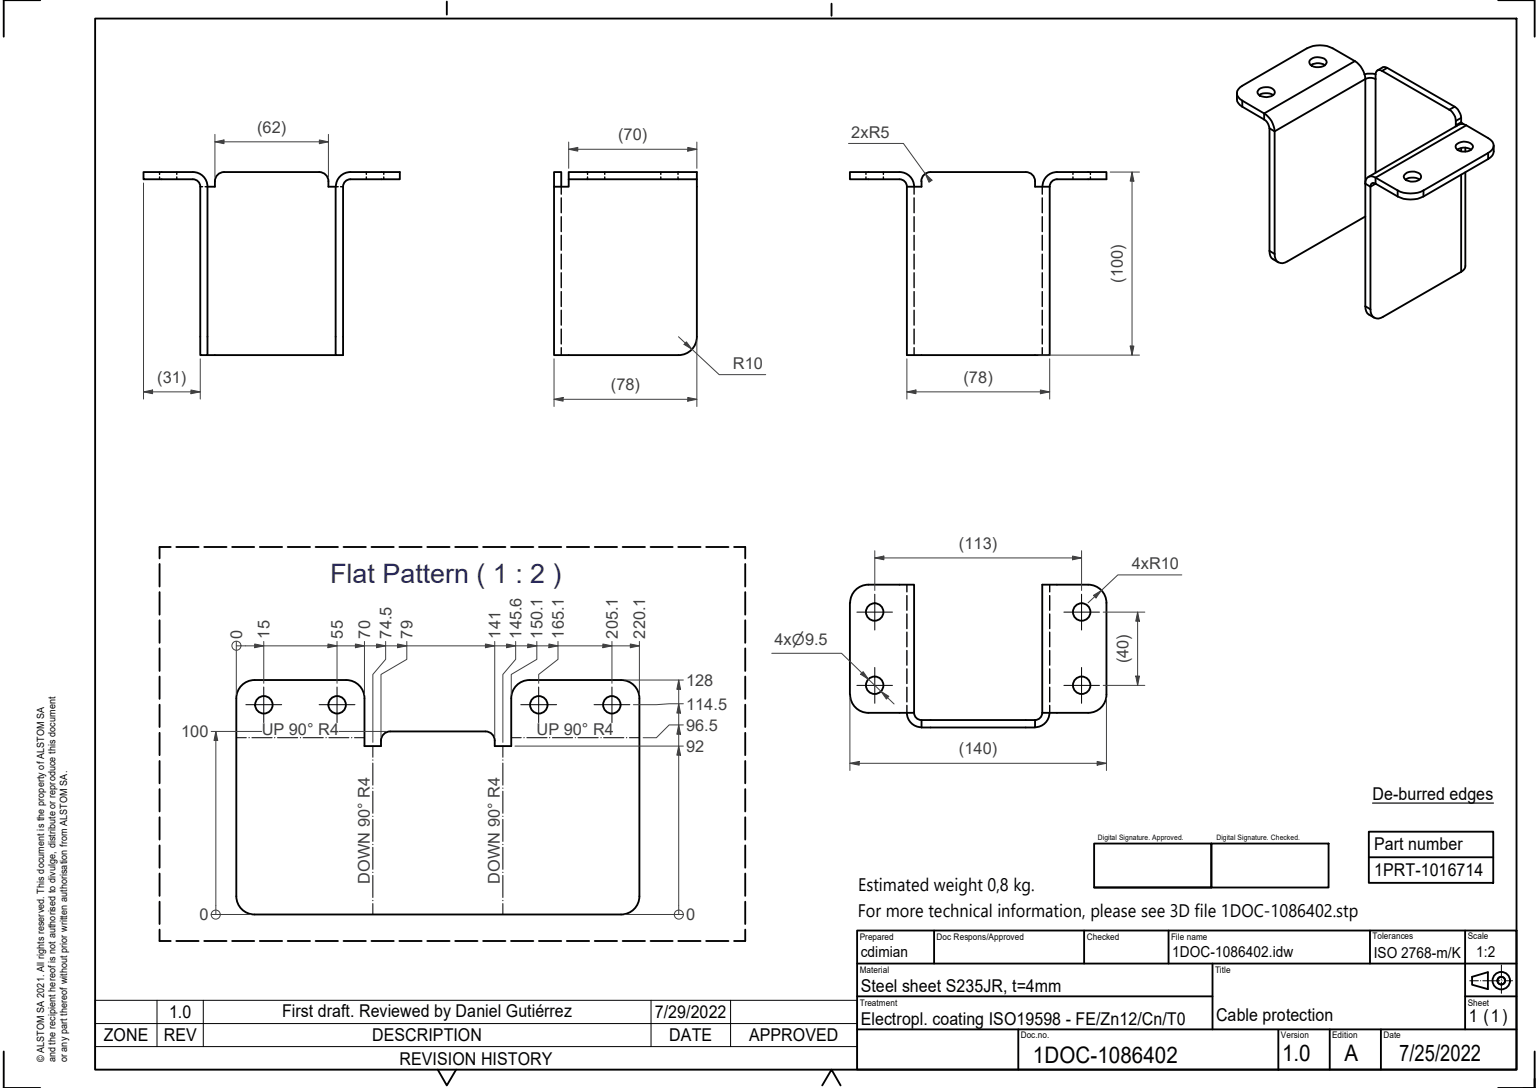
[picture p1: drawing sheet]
<svg xmlns="http://www.w3.org/2000/svg" width="420mm" height="297mm" viewBox="0 0 420 297" stroke-linecap="round" stroke-linejoin="round" font-family="sans-serif">
<!-- layer: Hidden Edges(Bombardier_ISO) -->
<g fill="none" stroke="#000" stroke-width=".38">
<path d="M43.6 47v.6M43.6 48.3v.6M48.3 47v.6M48.3 48.3v.6M54.7 51h.6M56 51h.6M91.6 51h.7M93 51h.7M100 47v.6M100 48.3v.6M104.8 47v.6M104.8 48.3v.6"/>
<path d="M153.2 51v2M153.2 54v4.1M153.2 59.2v4M160.4 47v.6M160.4 48.3v.6M165.1 47v.6M165.1 48.3v.6M180.4 47v.6M180.4 48.3v.6M185.1 47v.6M185.1 48.3v.6M236.4 47v.6"/>
<path d="M236.4 48.3v.6M241.2 47v.6M241.2 48.3v.6M249.6 51v2M249.6 54v4.1M249.6 59.2v4M284.5 51v2M284.5 54v4.1M284.5 59.2v4M292.9 47v.6M292.9 48.3v.6M297.7 47v.6"/>
<path d="M297.7 48.3v.6M153.2 64.2v4.1M153.2 69.4v4.1M153.2 74.5v4M153.2 79.6v4.1M249.6 64.2v4.1M249.6 69.4v4.1M249.6 74.5v4M249.6 79.6v4.1M284.5 64.2v4.1M284.5 69.4v4.1M284.5 74.5v4"/>
<path d="M284.5 79.6v4.1M153.2 84.7v4.1M153.2 89.8v4.1M153.2 94.9v2.1M249.6 84.7v4.1M249.6 89.8v4.1M249.6 94.9v2.1M284.5 84.7v4.1M284.5 89.8v4.1M284.5 94.9v2.1M247.6 159.6v2M286.6 159.6v2"/>
<path d="M247.6 162.6v4M247.6 167.6v4M247.6 172.6v4M247.6 177.6v4M286.6 162.6v4M286.6 167.6v4M286.6 172.6v4M286.6 177.6v4M247.6 182.6v4M247.6 187.6v4M247.6 192.6v2M286.6 182.6v4"/>
<path d="M286.6 187.6v4M286.6 192.6v2"/>
</g>
<!-- layer: Visible Edges(Bombardier_ISO) -->
<g fill="none" stroke="#000" stroke-width=".51">
<path d="M357.9 17.8l.4-.3 1.2-.2 1.8 .2 .4 .3M357.9 16.2a3.3 3.3 0 0 1 4.2 .5 1.72 1.72 0 0 1-2.1 1.6 2.06 2.06 0 0 1-2.6-1.4zM376 19.2l1.8-.9 .9 .2 18.4 10.6a4.5 4.5 0 0 1 1.8 4.3M337.7 25.4a2.96 2.96 0 0 0 1.5 3.7l5.9 3.5a3.2 3.2 0 0 1 1.5 2.4v33.5a2.9 2.9 0 0 0 2.4 3.1M343.8 26a3.7 3.7 0 0 1 3.8 0M343.8 24.3a3.1 3.1 0 0 1 4.2 .6 1.26 1.26 0 0 1-1.5 1.5l-1.3 .1a1.75 1.75 0 0 1-1.9-1.4zM375.5 20.2l-2.2-.1-.8 .2M397.4 34.2l.3 .2M397.5 39.5a3.2 3.2 0 0 1 4.6 .2 1.72 1.72 0 0 1-2.2 1.7 2.06 2.06 0 0 1-2.5-1.5zM398.9 33.4l-1.5 .8a4 4 0 0 0-1.7-4.2l-18.4-10.6a1.08 1.08 0 0 0-1.2-.2 1.08 1.08 0 0 0-.6 1.2v1.2a3.1 3.1 0 0 0-2.8 0 6.6 6.6 0 0 0-2.8-4.9l-6-3.5a7.9 7.9 0 0 0-7.1 0l-17.6 10.2a2.14 2.14 0 0 0-1.5 2 2.14 2.14 0 0 0 1.5 2.1l5.9 3.5a6.1 6.1 0 0 1 2.9 4.9v33.4a2.13 2.13 0 0 0 1 2.3 2.13 2.13 0 0 0 2.5-.2l21.2-12.3M398.9 33.4l.6 .5M407.8 39.7a3.1 3.1 0 0 1-1.5 3.7l-17.7 10.2a7.9 7.9 0 0 1-7 0l-6.5-3.6a.82 .82 0 0 0-1 1v33.4a2.13 2.13 0 0 0 1.1 2.3 2.13 2.13 0 0 0 2.4-.2l21.3-12.3a1.95 1.95 0 0 0 1.1-1.6v-25.6"/>
<path d="M52.6 47h-13.4v1.9h13.4M52.7 48.9a2 2 0 0 1 2 2M52.7 47a4 4 0 0 1 3.9 3.9M54.7 51v46h1.9v-46h2.1a3.2 3.2 0 0 1 1.4-3.8l1.1-.2h26a2.51 2.51 0 0 1 2.5 2.5v1.5h1.9v46h2.1v-46M95.6 47h13.6v1.9h-13.6M95.7 48.9a2 2 0 0 0-2 2M95.7 47a4 4 0 0 0-4 3.9M151.3 51v-4h1.9v4M155.3 48.9v2.1h-4v46h33.9a5 5 0 0 0 5-5v-43.1M155.3 47h34.9v1.9h-34.9zM247.6 50.9a2 2 0 0 0-2-2h-13.6v-1.9h13.6a4 4 0 0 1 4 3.9M251.6 49.5v1.5h-4v46h39v-46h-4a3.2 3.2 0 0 0-1.4-3.8l-1.1-.2h-26a2.51 2.51 0 0 0-2.6 2.5"/>
<path d="M284.6 50.9a4 4 0 0 1 4-3.9h13.5v1.9h-13.6a2 2 0 0 0-1.9 2M373.6 48.3l24.7-14.3a2 2 0 0 1 2 .2l6 3.5a2.12 2.12 0 0 1 1.5 2 2.12 2.12 0 0 1-1.5 2.1l-17.7 10.2a7.9 7.9 0 0 1-7 0l-6.1-3.5a1.71 1.71 0 0 0-2-.2 1.71 1.71 0 0 0-.8 1.9v33.4a2.99 2.99 0 0 0 2.5 3.1M383.4 47.7a3.1 3.1 0 0 1 4.5 .2 1.71 1.71 0 0 1-2.1 1.7h-.7a1.88 1.88 0 0 1-1.9-1.5zM383.7 49a3.7 3.7 0 0 1 3.8 0M397.8 40.9l.5-.3a3.4 3.4 0 0 1 3.3 .3M400 40.3v1.1M56.6 97h35M237 159.6h12.6v35h-12.6M237.1 159.6a5 5 0 0 0-5 5M297.1 159.6h-12.6v35M297.1 159.6a5 5 0 0 1 5 5M232 164.6v25"/>
<path d="M302.1 164.6v25a5 5 0 0 1-5 5M64.5 190.7v54a5 5 0 0 0 5 5M69.5 185.7a5 5 0 0 0-5 4.9M69.5 185.7h25M94.5 185.7a5 5 0 0 1 5 4.9M99.5 190.7v13h4.5v-1.5M139.6 190.7v13h-4.5v-1.5M169.5 185.7h-24.9a5 5 0 0 0-5 4.9M169.6 185.7a5 5 0 0 1 5 4.9M174.6 190.7v54a5 5 0 0 1-5 5M232.1 189.6a5 5 0 0 0 5 5M247.6 194.6a4 4 0 0 0 4 4"/>
<path d="M249.6 194.6a2 2 0 0 0 2 2M251.6 196.6h31v2h-31zM284.5 194.6h12.6M284.5 194.6a2 2 0 0 1-2 2M286.5 194.6a4 4 0 0 1-4 4M104 202.2a2.51 2.51 0 0 1 2.6-2.5h26a2.51 2.51 0 0 1 2.5 2.5M69.5 249.7h100"/>
<circle cx="238.8" cy="167.1" r="2.38"/>
<circle cx="295.3" cy="167.1" r="2.38"/>
<circle cx="72" cy="192.4" r="2.38"/>
<circle cx="92" cy="192.4" r="2.38"/>
<circle cx="147.1" cy="192.4" r="2.38"/>
<circle cx="167" cy="192.4" r="2.38"/>
<circle cx="238.8" cy="187.1" r="2.38"/>
<circle cx="295.3" cy="187.1" r="2.38"/>
</g>
<!-- layer: Visible Tangent Edges(Bombardier_ISO) -->
<g fill="none" stroke="#000" stroke-width=".51">
<path d="M369.9 16.7l-24.8 14.3v1.6M378.7 18.5l-1.4 .9M339.2 27.5v1.6M375.5 21.6v25.6M397.1 29.1l-1.4 .9M397.4 34.2v.3M398.9 32.2l-1.5 .8M400.3 34.2l-24.8 14.3v1.7l-1.4 .8-1.4-.8v-28.6l-24.7 14.3-1.4-.9M381.6 52v1.6M388.6 52v1.6M398.9 40.4v.9M398.9 47.7v26.5"/>
<path d="M406.3 41.8v1.6M346.6 68.5l1.4 .8M372.7 83.6l1.4 .8"/>
</g>
<!-- layer: Sheet Metal Bend Centerlines(Bombardier_ISO) -->
<g fill="none" stroke="#000" stroke-width=".27">
<path d="M64.5 201.4h2.7M67.9 201.4h.2M68.8 201.4h5.5M74.9 201.4h.2M75.8 201.4h5.5M82 201.4h.1M82.7 201.4h5.6M89 201.4h.1M89.8 201.4h5.4M95.9 201.4h.2M96.8 201.4h2.7M101.8 203.7v3"/>
<path d="M101.8 207.4v.2M101.8 208.3v6.1M101.8 215.1v.2M101.8 216v6M137.3 203.7v3M137.3 207.4v.2M137.3 208.3v6.1M137.3 215.1v.2M137.3 216v6M139.6 201.4h2.7M143 201.4h.1M143.8 201.4h5.6"/>
<path d="M150 201.4h.1M150.8 201.4h5.5M157 201.4h.1M157.8 201.4h5.5M164 201.4h.1M164.8 201.4h5.5M171 201.4h.1M171.8 201.4h2.8M101.8 222.8v.1M101.8 223.7v6M101.8 230.5v.1M101.8 231.3v6"/>
<path d="M101.8 238.1v.1M101.8 239v6M137.3 222.8v.1M137.3 223.7v6M137.3 230.5v.1M137.3 231.3v6M137.3 238.1v.1M137.3 239v6M101.8 245.8v.1M101.8 246.7v3M137.3 245.8v.1M137.3 246.7v3"/>
</g>
<!-- layer: Sketch Geometry(Bombardier_ISO) -->
<g fill="none" stroke="#000" stroke-width=".51">
<path d="M11 0h-10v10M26 5.1h388v286.9h-388zM122 .4v3.6M227 1v3.3M409 0h10v10M43.6 154v6.1M46.6 149.3h-3v3.1M48.1 149.3h6.1M55.8 149.3h6M63.4 149.3h6M70.9 149.3h6.1M78.5 149.3h6.1"/>
<path d="M86.2 149.3h6.1M93.8 149.3h6.1M101.4 149.3h6.1M109 149.3h6.1M116.6 149.3h6.1M124.3 149.3h6.1M131.9 149.3h6.1M139.5 149.3h6.1M147.1 149.3h6.1M154.7 149.3h6.1M162.4 149.3h6.1M170 149.3h6.1"/>
<path d="M177.6 149.3h6M185.2 149.3h6.1M192.8 149.3h6.1M200.4 149.3h3.1v3.1M203.5 154v6.1M43.6 161.7v6.1M43.6 169.3v6.2M43.6 177v6.2M203.5 161.7v6.1M203.5 169.3v6.2M203.5 177v6.2M43.6 184.7v6.1"/>
<path d="M43.6 192.4v6.1M203.5 184.7v6.1M203.5 192.4v6.1M43.6 200.1v6.1M43.6 207.8v6.1M43.6 215.4v6.1M203.5 200.1v6.1M203.5 207.8v6.1M203.5 215.4v6.1M43.6 223.1v6.1M43.6 230.8v6.1M43.6 238.5v6.1"/>
<path d="M203.5 223.1v6.1M203.5 230.8v6.1M203.5 238.5v6.1M298.7 230.3h32v12h-32zM330.7 230.3h32v12h-32zM373.7 227.1h34v13.9h-34zM373.7 234h34M43.6 246.2v6.1M43.6 253.8v3.1h3M48.1 256.9h6.1M55.8 256.9h6M63.4 256.9h6"/>
<path d="M70.9 256.9h6.1M78.5 256.9h6.1M86.2 256.9h6.1M93.8 256.9h6.1M101.4 256.9h6.1M109 256.9h6.1M116.6 256.9h6.1M124.3 256.9h6.1M131.9 256.9h6.1M139.5 256.9h6.1M147.1 256.9h6.1M154.7 256.9h6.1"/>
<path d="M162.4 256.9h6.1M170 256.9h6.1M177.6 256.9h6M185.2 256.9h6.1M192.8 256.9h6.1M203.5 253.8v3.1h-3.1M203.5 246.2v6.1M234 254h180v38h-180zM255 254v9.1M296 254v9.1M298.7 242.3h32M319 254v9.1"/>
<path d="M374 254v9.1M400 254v27M234 272h97M234 263.1h180M331 263.1v17.9M400 272h14M401.9 266.7l4.3-1.3v4.7l-4.3-1.3zM1 287.1v9.9h10M119.5 292l2.5 4.3 2.5-4.3M224.5 296.3l2.5-4.3 2.5 4.3M234 281h180M278 281v11"/>
<path d="M349 281.2v10.9M363 281v11M377 281v11M419 294.5v2.5h-3M419 287.1v9.9h-10"/>
<circle cx="409.9" cy="267.7" r="2.38"/>
<circle cx="409.9" cy="267.7" r="1.05"/>
</g>
<!-- layer: Centerline(Bombardier_ISO) -->
<path d="M401.3 267.8h2.3M404.2 267.8h.1M404.8 267.8h4.6M409.9 263.4v3.1M409.9 267.3v.1M409.9 268.1v3.1M410 267.8h.1M410.7 267.8h2.2" fill="none" stroke="#000" stroke-width=".27"/>
<!-- layer: Center Mark(Bombardier_ISO) -->
<g fill="none" stroke="#000" stroke-width=".27">
<path d="M233.9 167.1h9.7M238.8 162.2v9.8M290.4 167.1h9.8M295.3 162.2v9.8M67.1 192.4h9.8M72 187.6v9.7M87.1 192.4h9.8M92 187.6v9.7M142.2 192.4h9.8M147.1 187.6v9.7M162.2 192.4h9.8M167.1 187.6v9.7"/>
<path d="M233.9 187.1h9.7M238.8 182.2v9.8M290.4 187.1h9.8M295.3 182.2v9.8"/>
</g>
<!-- layer: Symbols(Bombardier_ISO) -->
<path d="M374.7 219.3h33" fill="none" stroke="#000" stroke-width=".32"/>
<!-- layer: Dimensions(Bombardier_ISO) -->
<path d="M238.8 152.3h2.5" fill="none" stroke="#3f3f3f" stroke-width=".27"/>
<path d="M238.8 152.3l2.5-.5v1z" fill-rule="evenodd" fill="#3f3f3f"/>
<path d="M238.8 152.3l2.5-.5v1zM292.8 152.3h2.5" fill="none" stroke="#3f3f3f" stroke-width=".27"/>
<path d="M292.8 151.8l2.5 .5-2.5 .5z" fill-rule="evenodd" fill="#3f3f3f"/>
<path d="M238.8 150.4v10.8M241.3 152.3h51.5M292.8 151.8l2.5 .5-2.5 .5zM295.3 150.4v10.8M310.6 167.1v2.5" fill="none" stroke="#3f3f3f" stroke-width=".27"/>
<path d="M310.6 167.1l.5 2.5h-1z" fill-rule="evenodd" fill="#3f3f3f"/>
<path d="M310.6 167.1l.5 2.5h-1zM310.6 184.6v2.5" fill="none" stroke="#3f3f3f" stroke-width=".27"/>
<path d="M310.1 184.6h1l-.5 2.5z" fill-rule="evenodd" fill="#3f3f3f"/>
<path d="M301.2 167.1h11.3M310.6 169.6v15M301.2 187.1h11.3M310.1 184.6h1l-.5 2.5zM232 208.4h2.6" fill="none" stroke="#3f3f3f" stroke-width=".27"/>
<path d="M232 208.4l2.6-.5v1z" fill-rule="evenodd" fill="#3f3f3f"/>
<path d="M232 208.4l2.6-.5v1zM299.5 208.4h2.6" fill="none" stroke="#3f3f3f" stroke-width=".27"/>
<path d="M299.5 207.9l2.6 .5-2.6 .5z" fill-rule="evenodd" fill="#3f3f3f"/>
<path d="M247.6 107h2.5M232 190.6v19.8M302.1 190.6v19.8M234.6 208.4h64.9M299.5 207.9l2.6 .5-2.6 .5z" fill="none" stroke="#3f3f3f" stroke-width=".27"/>
<path d="M247.6 107l2.5-.5v1z" fill-rule="evenodd" fill="#3f3f3f"/>
<path d="M247.6 107l2.5-.5v1zM284 107h2.6" fill="none" stroke="#3f3f3f" stroke-width=".27"/>
<path d="M284 106.5l2.6 .5-2.6 .5z" fill-rule="evenodd" fill="#3f3f3f"/>
<path d="M309.1 47v2.5M247.6 98v11M286.6 98v11M250.1 107h33.9M284 106.5l2.6 .5-2.6 .5z" fill="none" stroke="#3f3f3f" stroke-width=".27"/>
<path d="M309.1 47l.5 2.5h-1.1z" fill-rule="evenodd" fill="#3f3f3f"/>
<path d="M309.1 47l.5 2.5h-1.1zM309.1 94.5v2.5" fill="none" stroke="#3f3f3f" stroke-width=".27"/>
<path d="M308.5 94.5h1.1l-.5 2.5z" fill-rule="evenodd" fill="#3f3f3f"/>
<path d="M303.1 47h8M309.1 49.5v45M283.5 97h27.6M308.5 94.5h1.1l-.5 2.5zM151.3 109h2.4" fill="none" stroke="#3f3f3f" stroke-width=".27"/>
<path d="M151.3 109l2.4-.5v1z" fill-rule="evenodd" fill="#3f3f3f"/>
<path d="M151.3 109l2.4-.5v1zM187.8 109h2.4" fill="none" stroke="#3f3f3f" stroke-width=".27"/>
<path d="M187.8 108.5l2.4 .5-2.4 .5z" fill-rule="evenodd" fill="#3f3f3f"/>
<path d="M155.3 40.8h2.4M151.3 98v13M190.2 92.9v18.1M153.7 109h34.1M187.8 108.5l2.4 .5-2.4 .5z" fill="none" stroke="#3f3f3f" stroke-width=".27"/>
<path d="M155.3 40.8l2.4-.6v1.1z" fill-rule="evenodd" fill="#3f3f3f"/>
<path d="M155.3 40.8l2.4-.6v1.1zM187.8 40.8h2.4" fill="none" stroke="#3f3f3f" stroke-width=".27"/>
<path d="M187.8 40.2l2.4 .6-2.4 .5z" fill-rule="evenodd" fill="#3f3f3f"/>
<path d="M155.3 38.8v7.2M190.2 38.8v7.2M157.7 40.8h30.1M187.8 40.2l2.4 .6-2.4 .5zM300.7 161.2l-1.8 1.7" fill="none" stroke="#3f3f3f" stroke-width=".27"/>
<path d="M298.5 162.5l2.2-1.3-1.5 2z" fill-rule="evenodd" fill="#3f3f3f"/>
<path d="M322.6 157h-17.4l-4.5 4.2M298.5 162.5l2.2-1.3-1.5 2zM298.9 162.9l-1.8 1.7M235.3 183.8l1.8 1.7" fill="none" stroke="#3f3f3f" stroke-width=".27"/>
<path d="M235.6 183.4l1.5 2.1-2.2-1.4z" fill-rule="evenodd" fill="#3f3f3f"/>
<path d="M235.6 183.4l1.5 2.1-2.2-1.4zM240.5 188.8l1.8 1.7" fill="none" stroke="#3f3f3f" stroke-width=".27"/>
<path d="M240.5 188.8l2.1 1.3-.6 .8z" fill-rule="evenodd" fill="#3f3f3f"/>
<path d="M39.2 107h2.5M210.7 178.4h19l10.8 10.4M240.5 188.8l2.1 1.3-.6 .8zM242.3 190.5l1.8 1.7" fill="none" stroke="#3f3f3f" stroke-width=".27"/>
<path d="M39.2 107l2.5-.5v1z" fill-rule="evenodd" fill="#3f3f3f"/>
<path d="M39.2 107l2.5-.5v1zM52.1 107h2.6" fill="none" stroke="#3f3f3f" stroke-width=".27"/>
<path d="M52.1 106.5l2.6 .5-2.6 .5z" fill-rule="evenodd" fill="#3f3f3f"/>
<path d="M39.2 50v59M54.7 98v11M187.1 93.6l1.8 1.8M41.7 107h10.4M52.1 106.5l2.6 .5-2.6 .5z" fill="none" stroke="#3f3f3f" stroke-width=".27"/>
<path d="M187.4 93.3l1.5 2.1-2.1-1.4z" fill-rule="evenodd" fill="#3f3f3f"/>
<path d="M252.6 47.4l1.5 2.1M185.2 91.9l1.9 1.7M187.4 93.3l1.5 2.1-2.1-1.4zM188.9 95.4l7.4 6.9h12.7" fill="none" stroke="#3f3f3f" stroke-width=".27"/>
<path d="M252.6 47.4l1.8 1.8-.8 .6z" fill-rule="evenodd" fill="#3f3f3f"/>
<path d="M58.7 38.7h2.5M231.6 39.2h15l6 8.2M252.6 47.4l1.8 1.8-.8 .6z" fill="none" stroke="#3f3f3f" stroke-width=".27"/>
<path d="M58.7 38.7l2.5-.5v1z" fill-rule="evenodd" fill="#3f3f3f"/>
<path d="M58.7 38.7l2.5-.5v1zM87.2 38.7h2.5" fill="none" stroke="#3f3f3f" stroke-width=".27"/>
<path d="M87.2 38.2l2.5 .5-2.5 .5z" fill-rule="evenodd" fill="#3f3f3f"/>
<g fill="none" stroke="#3f3f3f" stroke-width=".27">
<path d="M58.7 36.7v11.7M61.2 38.7h26M87.2 38.2l2.5 .5-2.5 .5zM89.7 36.7v11.7M185.3 203.7v2.5M170.6 249.7h16M185.3 247.2v2.5"/>
<circle cx="185.3" cy="249.7" r="1.24"/>
</g>
<path d="M185.3 203.7l.5 2.5h-1z" fill-rule="evenodd" fill="#3f3f3f"/>
<path d="M185.3 197.9v2.6M140.6 203.7h46M185.3 203.7l.5 2.5h-1z" fill="none" stroke="#3f3f3f" stroke-width=".27"/>
<path d="M185.3 197.9l.5 2.6h-1z" fill-rule="evenodd" fill="#3f3f3f"/>
<path d="M185.3 197.9l.5 2.6h-1zM185.3 192.1v2.6M186.6 197.9h-3.9l-3.5 3.5h-3.6" fill="none" stroke="#3f3f3f" stroke-width=".27"/>
<path d="M185.3 192.1l.5 2.6h-1z" fill-rule="evenodd" fill="#3f3f3f"/>
<path d="M185.3 192.1l.5 2.6h-1zM185.3 185.7v2.5M186.6 192.1l-13.7 .3" fill="none" stroke="#3f3f3f" stroke-width=".27"/>
<path d="M185.3 185.7l.5 2.5h-1z" fill-rule="evenodd" fill="#3f3f3f"/>
<g fill="none" stroke="#3f3f3f" stroke-width=".27">
<path d="M58.9 199.7v2.5M170.6 185.7h16M185.3 185.7l.5 2.5h-1zM185.3 188.2v3.9M185.3 194.7v3.2M185.3 200.5v3.2M185.3 206.2v41M57.7 249.7h10.8M58.9 247.2v2.5"/>
<circle cx="58.9" cy="249.7" r="1.24"/>
</g>
<path d="M58.9 199.7l.5 2.5h-1z" fill-rule="evenodd" fill="#3f3f3f"/>
<g fill="none" stroke="#3f3f3f" stroke-width=".27">
<path d="M64.5 175.1v14.6M64.5 176.3h2.5M69.5 176.3h2.5M57.7 199.7h13.7M58.9 199.7l.5 2.5h-1zM92.6 199.7h12.9M58.9 202.2v45"/>
<circle cx="64.5" cy="176.3" r="1.24"/>
</g>
<path d="M69.5 175.8l2.5 .5-2.5 .5z" fill-rule="evenodd" fill="#3f3f3f"/>
<path d="M69.5 175.8l2.5 .5-2.5 .5zM72 175.1v11.4M89.5 176.3h2.5" fill="none" stroke="#3f3f3f" stroke-width=".27"/>
<path d="M89.5 175.8l2.5 .5-2.5 .5z" fill-rule="evenodd" fill="#3f3f3f"/>
<path d="M89.5 175.8l2.5 .5-2.5 .5zM92 175.1v11.4M97 176.3h2.5" fill="none" stroke="#3f3f3f" stroke-width=".27"/>
<path d="M97 175.8l2.5 .5-2.5 .5z" fill-rule="evenodd" fill="#3f3f3f"/>
<path d="M97 175.8l2.5 .5-2.5 .5zM99.5 175.1v14.6M102.8 176.3h2.5" fill="none" stroke="#3f3f3f" stroke-width=".27"/>
<path d="M102.8 175.8l2.5 .5-2.5 .5z" fill-rule="evenodd" fill="#3f3f3f"/>
<path d="M102.8 175.8l2.5 .5-2.5 .5zM105.3 175.1v4.9l-3.5 4.1v18.6M108.5 176.3h2.6" fill="none" stroke="#3f3f3f" stroke-width=".27"/>
<path d="M108.5 175.8l2.6 .5-2.6 .5z" fill-rule="evenodd" fill="#3f3f3f"/>
<path d="M108.5 175.8l2.6 .5-2.6 .5zM111.1 175.1v4.9l-7.1 4.1v17.1M132.5 176.3h2.6" fill="none" stroke="#3f3f3f" stroke-width=".27"/>
<path d="M132.5 175.8l2.6 .5-2.6 .5z" fill-rule="evenodd" fill="#3f3f3f"/>
<path d="M132.5 175.8l2.6 .5-2.6 .5zM135.1 175.1v26.1M138.3 176.3h2.5" fill="none" stroke="#3f3f3f" stroke-width=".27"/>
<path d="M138.3 175.8l2.5 .5-2.5 .5z" fill-rule="evenodd" fill="#3f3f3f"/>
<path d="M138.3 175.8l2.5 .5-2.5 .5zM140.8 175.1v4.9l-3.5 4.1v18.6M144.1 176.3h2.5" fill="none" stroke="#3f3f3f" stroke-width=".27"/>
<path d="M144.1 175.8l2.5 .5-2.5 .5z" fill-rule="evenodd" fill="#3f3f3f"/>
<path d="M144.1 175.8l2.5 .5-2.5 .5zM146.6 175.1v4.9l-7 4.1v5.6M149.9 176.3h2.4" fill="none" stroke="#3f3f3f" stroke-width=".27"/>
<path d="M149.9 175.8l2.4 .5-2.4 .5z" fill-rule="evenodd" fill="#3f3f3f"/>
<path d="M149.9 175.8l2.4 .5-2.4 .5zM152.3 175.1v4.9l-5.2 4.1v2.4M164.6 176.3h2.5" fill="none" stroke="#3f3f3f" stroke-width=".27"/>
<path d="M164.6 175.8l2.5 .5-2.5 .5z" fill-rule="evenodd" fill="#3f3f3f"/>
<path d="M164.6 175.8l2.5 .5-2.5 .5zM167.1 175.1v11.4M172.1 176.3h2.5" fill="none" stroke="#3f3f3f" stroke-width=".27"/>
<path d="M172.1 175.8l2.5 .5-2.5 .5z" fill-rule="evenodd" fill="#3f3f3f"/>
<g fill="none" stroke="#3f3f3f" stroke-width=".27">
<path d="M67 176.3h2.5M72 176.3h17.5M92 176.3h5M99.5 176.3h3.3M105.3 176.3h3.2M111.1 176.3h21.4M135.1 176.3h3.2M140.8 176.3h3.3M146.6 176.3h3.3M152.3 176.3h12.3M167.1 176.3h5M172.1 175.8l2.5 .5-2.5 .5z"/>
<path d="M174.6 175.1v14.6"/>
</g>
<!-- layer: Symbols(Bombardier_ISO) -->
<path d="M26 279.4v6.3h208M42.9 273.1v12.6M55.5 273.1v12.6M177.7 273.1v12.6M199.5 273.1v12.6M234 279.4h-208v-6.3h208v12.6M26 285.7v6.3h208v-6.3" fill="none" stroke="#000" stroke-width=".27"/>
<text font-size="7.3" fill="#262659" x="90.2" y="159.2">Flat Pattern ( 1 : 2 )</text>
<g font-size="6.2">
<text x="282" y="290.1">1DOC-1086402</text>
<text x="350" y="289.7">1.0</text>
<text x="367" y="289.7">A</text>
<text x="382" y="289.8">7/25/2022</text>
</g>
<g font-size="5">
<text x="234.3" y="243.3">Estimated weight 0,8 kg.</text>
<text x="234.2" y="250.3">For more technical information, please see 3D file 1DOC-1086402.stp</text>
</g>
<g font-size="4.8">
<text x="374.7" y="218.5">De-burred edges</text>
<text x="375.2" y="232">Part number</text>
<text x="375.2" y="239.1">1PRT-1016714</text>
<text x="235" y="270.8">Steel sheet S235JR, t=4mm</text>
<text x="46.2" y="278">1.0</text>
<text x="77" y="277.5">First draft. Reviewed by Daniel Gutiérrez</text>
<text x="178.8" y="278">7/29/2022</text>
<text x="235" y="279.8">Electropl. coating ISO19598 - FE/Zn12/Cn/T0</text>
<text x="332" y="278.6">Cable protection</text>
<text x="401" y="279.1">1 (1)</text>
<text x="28.3" y="284.3">ZONE</text>
<text x="44.7" y="284.3">REV</text>
<text x="101.6" y="284.3">DESCRIPTION</text>
<text x="182.7" y="284.3">DATE</text>
<text x="204.5" y="284.3">APPROVED</text>
<text x="109.1" y="290.6">REVISION HISTORY</text>
</g>
<g font-size="4.4" fill="#3f3f3f">
<text x="70.2" y="36.2">(62)</text>
<text x="168.8" y="38.3">(70)</text>
<text x="232.4" y="37.6">2xR5</text>
<text x="306.6" y="77.2" transform="rotate(-90 306.6 77.2)">(100)</text>
<text x="200.1" y="100.7">R10</text>
<text x="42.9" y="104.5">(31)</text>
<text x="166.8" y="106.5">(78)</text>
<text x="263.1" y="104.5">(78)</text>
<text x="261.8" y="149.9">(113)</text>
<text x="309" y="155.4">4xR10</text>
<text x="66.1" y="174.4" transform="rotate(-90 66.1 174.4)">0</text>
<text x="73.6" y="174.4" transform="rotate(-90 73.6 174.4)">15</text>
<text x="93.6" y="174.4" transform="rotate(-90 93.6 174.4)">55</text>
<text x="101.1" y="174.4" transform="rotate(-90 101.1 174.4)">70</text>
<text x="106.9" y="174.4" transform="rotate(-90 106.9 174.4)">74.5</text>
<text x="112.6" y="174.4" transform="rotate(-90 112.6 174.4)">79</text>
<text x="136.7" y="174.4" transform="rotate(-90 136.7 174.4)">141</text>
<text x="142.4" y="174.4" transform="rotate(-90 142.4 174.4)">145.6</text>
<text x="148.1" y="174.4" transform="rotate(-90 148.1 174.4)">150.1</text>
<text x="153.9" y="174.4" transform="rotate(-90 153.9 174.4)">165.1</text>
<text x="168.7" y="174.4" transform="rotate(-90 168.7 174.4)">205.1</text>
<text x="176.1" y="174.4" transform="rotate(-90 176.1 174.4)">220.1</text>
<text x="211.5" y="176">4x⌀9.5</text>
<text x="308.1" y="181.1" transform="rotate(-90 308.1 181.1)">(40)</text>
<text x="187.3" y="187.2">128</text>
<text x="187.3" y="193.7">114.5</text>
<text x="49.5" y="201.3">100</text>
<text x="71.4" y="200.6">UP 90° R4</text>
<text x="146.5" y="200.6">UP 90° R4</text>
<text x="187.3" y="199.5">96.5</text>
<text x="187.3" y="205.3">92</text>
<text x="261.8" y="205.9">(140)</text>
<text x="101" y="241.2" transform="rotate(-90 101 241.2)">DOWN 90° R4</text>
<text x="136.5" y="241.2" transform="rotate(-90 136.5 241.2)">DOWN 90° R4</text>
<text x="54.4" y="251.3">0</text>
<text x="187.3" y="251.3">0</text>
</g>
<g font-size="4.1">
<text x="235" y="261.2">cdimian</text>
<text x="320" y="261.3">1DOC-1086402.idw</text>
<text x="375" y="261.5">ISO 2768-m/K</text>
<text x="403" y="261.2">1:2</text>
</g>
<g font-size="2.7">
<text x="12.1" y="290.1" transform="rotate(-90 12.1 290.1)">© ALSTOM SA 2021. All rights reserved. This document is the property of ALSTOM SA</text>
<text x="15.2" y="290.1" transform="rotate(-90 15.2 290.1)">and the recipient hereof is not authorised to divulge, distribute or reproduce this document</text>
<text x="18.4" y="290.1" transform="rotate(-90 18.4 290.1)">or any part thereof without prior written authorisation from ALSTOM SA.</text>
</g>
<g font-size="2.5">
<text x="234.7" y="256.5">Prepared</text>
<text x="255.7" y="256.6">Doc Respons/Approved</text>
<text x="296.7" y="256.6">Checked</text>
<text x="319.7" y="256.5">File name</text>
<text x="374.7" y="256.3">Tolerances</text>
<text x="400.7" y="256.4">Scale</text>
<text x="234.7" y="265.5">Material</text>
<text x="331.7" y="265.5">Title</text>
<text x="234.7" y="274.6">Treatment</text>
<text x="400.7" y="274.6">Sheet</text>
<text x="278.7" y="283.5">Doc.no.</text>
<text x="349.7" y="283.5">Version</text>
<text x="363.7" y="283.5">Edition</text>
<text x="377.7" y="283.5">Date</text>
</g>
<g font-size="2">
<text x="299.7" y="229.3">Digital Signature. Approved.</text>
<text x="332.1" y="229.3">Digital Signature. Checked.</text>
</g>
</svg>
